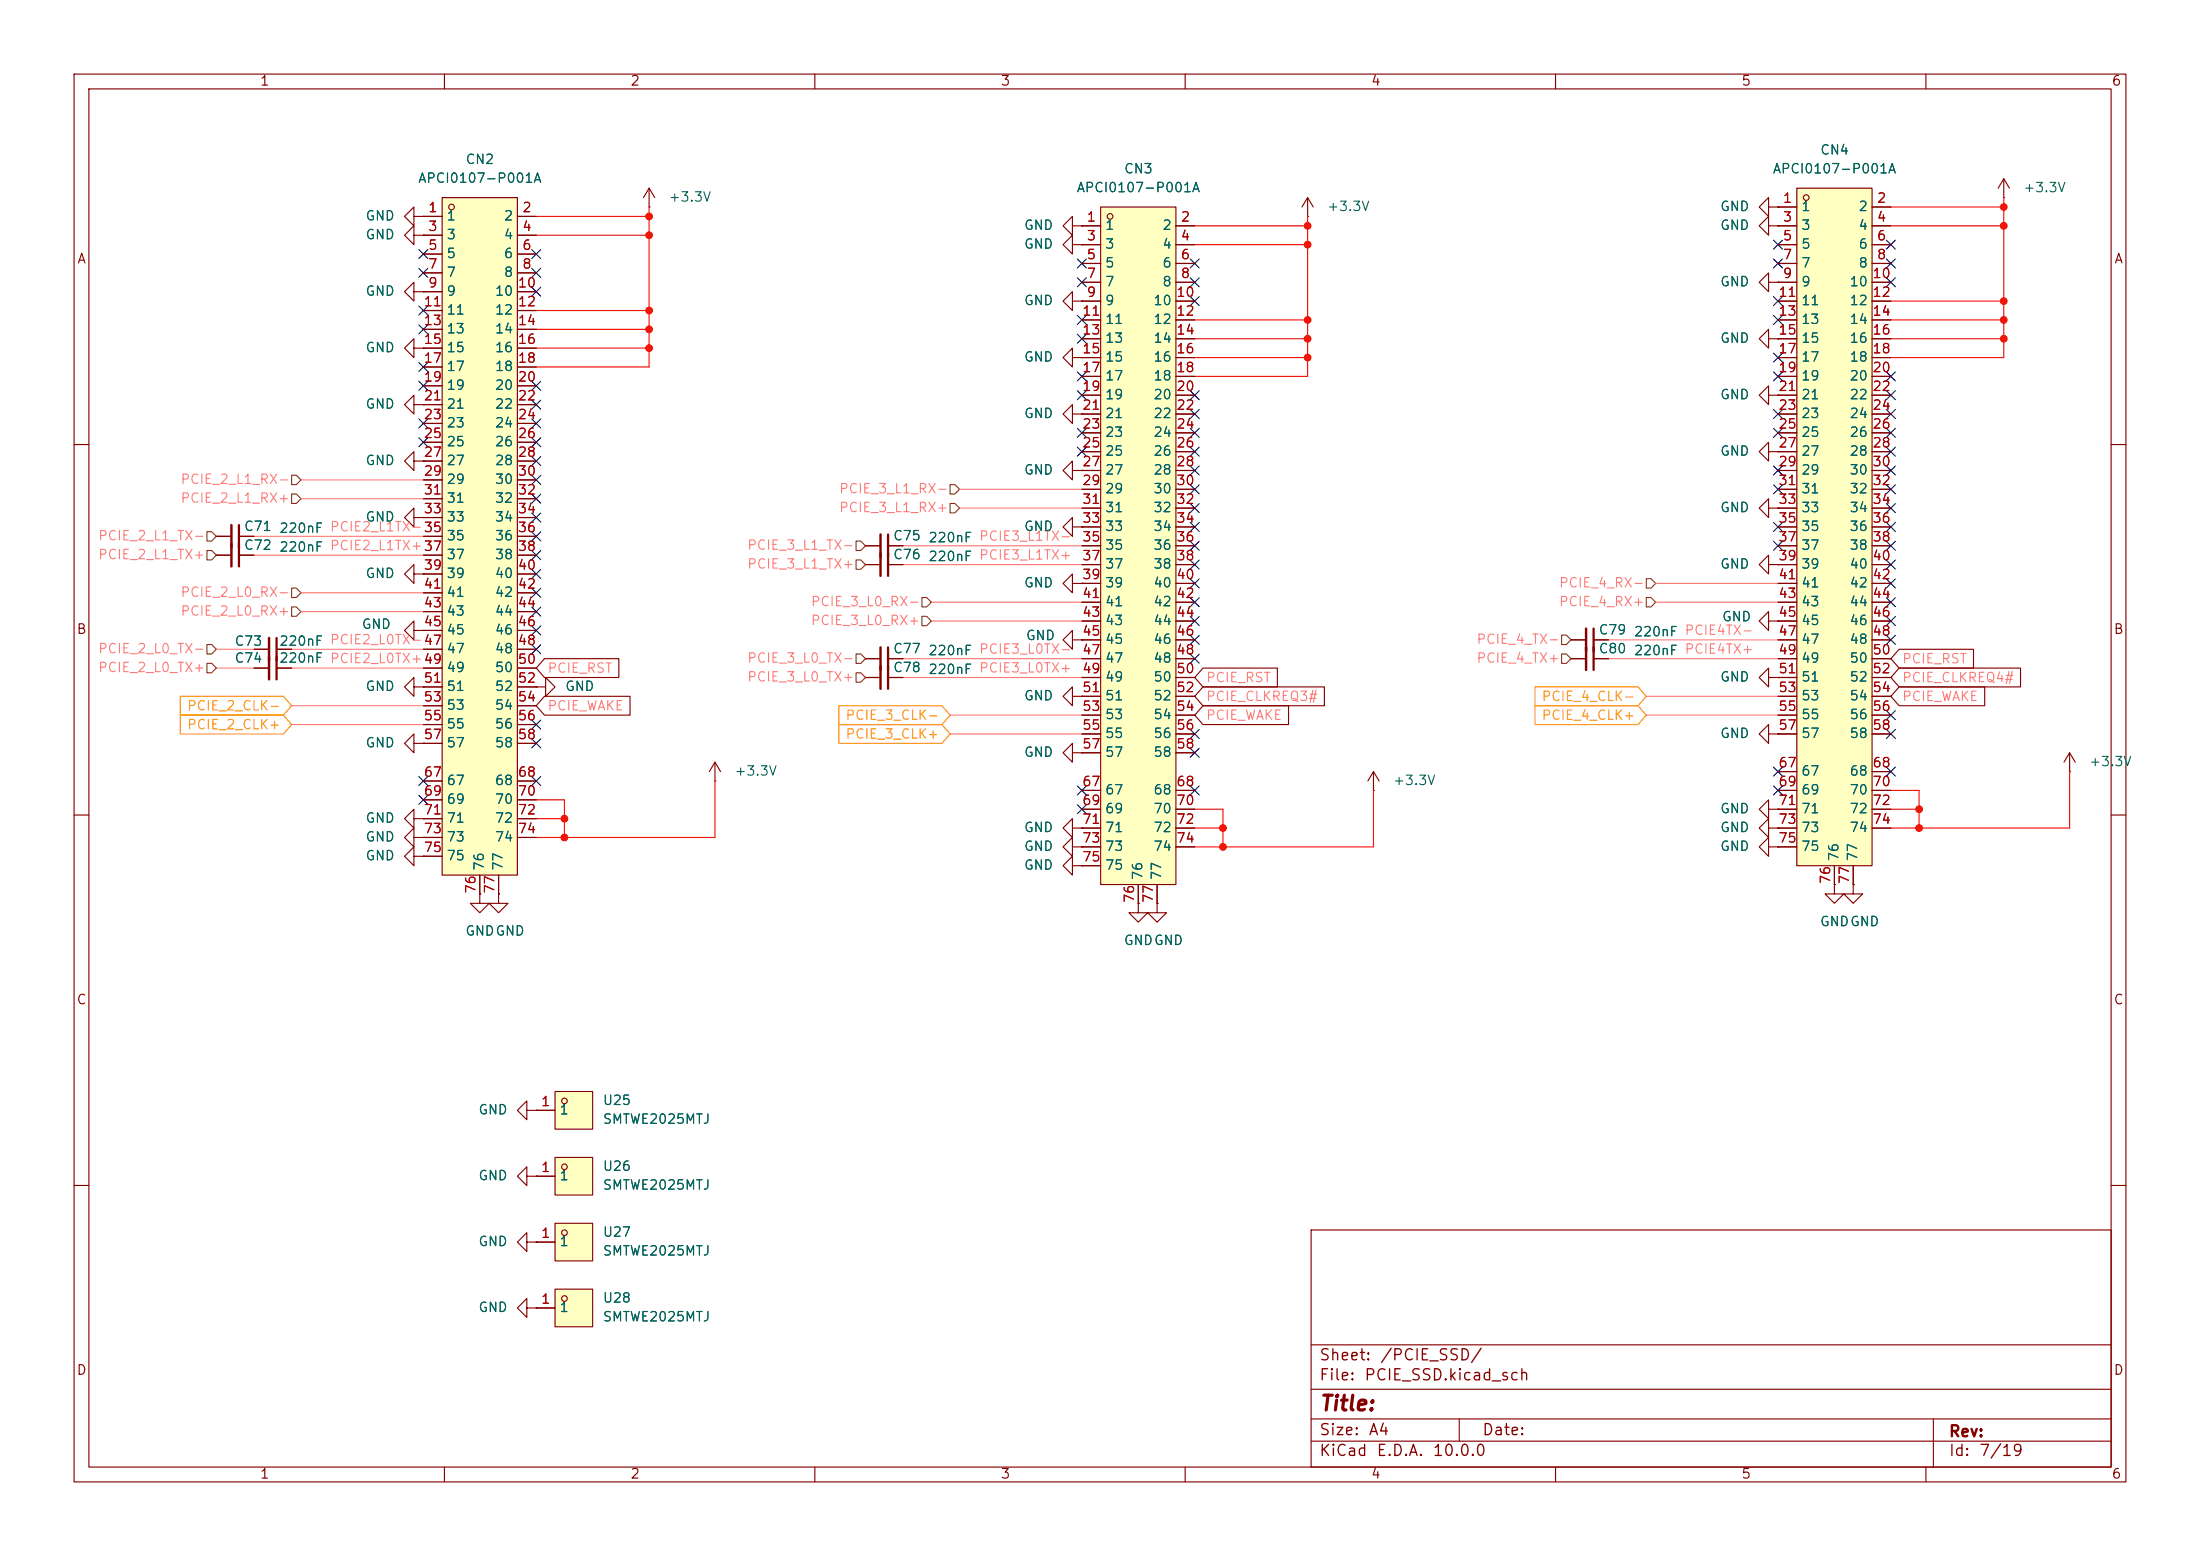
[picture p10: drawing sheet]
<svg xmlns="http://www.w3.org/2000/svg" width="297mm" height="210mm" viewBox="0 0 297 210" stroke-linecap="round" stroke-linejoin="round" font-family="sans-serif">
<g fill="none" stroke="#840000" stroke-width=".15">
<path d="M10 10h277v190h-277zM12 12h273v186h-273zM60 10v2M110 10v2M160 10v2M210 10v2M260 10v2M176.5 29.2h.1M176.5 26.7l-.7 1.2M176.5 26.7l.8 1.2M176.5 26.7v2.5M238.8 30.5v-1.3l-1.3 1.3 1.3 1.3v-1.3h1.2"/>
<path d="M240 30.5h.1M10 60h2M238.8 76.2v-1.3l-1.3 1.3 1.3 1.3v-1.3h1.2M238.8 61v-1.3l-1.3 1.3 1.3 1.2v-1.2h1.2M238.8 68.6v-1.3l-1.3 1.3 1.3 1.3v-1.3h1.2M240 76.2h.1M240 61h.1M240 68.6h.1M285 60h2M34.3 90.2h2M37.3 90.2h2.1M10 110h2"/>
<path d="M285 110h2M64.8 120.7v1.2h1.2l-1.2 1.3-1.3-1.3h1.3M64.8 120.7h.1M67.3 120.7v1.2h1.3l-1.3 1.3-1.3-1.3h1.3M67.3 120.7h.1M10 160h2M177 166h108v32h-108zM285 160h2M60 198v2M110 198v2M160 198v2M177 194.5h108"/>
<path d="M177 191.5h108M177 187.5h108M177 181.5h108M197 191.5v3M210 198v2M260 198v2M261 191.5v6.5"/>
</g>
<path d="M37.3 88.6v3.1" fill="none" stroke="#840000" stroke-width=".3"/>
<path d="M36.3 88.6v3.1" fill="none" stroke="#840000" stroke-width=".33"/>
<path d="M148.6 27.9h10.1v91.5h-10.1z" fill="#ffffc2"/>
<g fill="none" stroke="#840000" stroke-width=".15">
<path d="M146 30.5h2.6M146 33h2.6M146 35.6h2.6M146 38.1h2.6M148.6 27.9h10.1v91.5h-10.1zM158.7 30.5h2.6M158.7 33h2.6M158.7 35.6h2.6M158.7 38.1h2.6M146 40.6h2.6M146 43.2h2.6M146 45.7h2.6"/>
<path d="M146 48.3h2.6M146 50.8h2.6M146 53.3h2.6M146 55.9h2.6M146 58.4h2.6M158.7 40.6h2.6M158.7 43.2h2.6M158.7 45.7h2.6M158.7 48.3h2.6M158.7 50.8h2.6M158.7 53.3h2.6M158.7 55.9h2.6"/>
<path d="M158.7 58.4h2.6M146 61h2.6M146 63.5h2.6M146 66h2.6M146 68.6h2.6M146 71.1h2.6M146 73.7h2.6M146 76.2h2.6M146 78.7h2.6M158.7 61h2.6M158.7 63.5h2.6M158.7 66h2.6"/>
<path d="M158.7 68.6h2.6M158.7 71.1h2.6M158.7 73.7h2.6M158.7 76.2h2.6M158.7 78.7h2.6M146 81.3h2.6M146 83.8h2.6M146 86.4h2.6M146 88.9h2.6M146 91.4h2.6M146 94h2.6M146 96.5h2.6"/>
<path d="M146 99.1h2.6M158.7 81.3h2.6M158.7 83.8h2.6M158.7 86.4h2.6M158.7 88.9h2.6M158.7 91.4h2.6M158.7 94h2.6M158.7 96.5h2.6M158.7 99.1h2.6M146 101.6h2.6M146 106.7h2.6M146 109.2h2.6"/>
<path d="M146 111.8h2.6M146 114.3h2.6M146 116.8h2.6M153.7 119.4v2.5M156.2 119.4v2.5M158.7 101.6h2.6M158.7 106.7h2.6M158.7 109.2h2.6M158.7 111.8h2.6M158.7 114.3h2.6"/>
<circle cx="149.9" cy="29.2" r=".38"/>
</g>
<path d="M74.9 147.3h5.1v5.1h-5.1z" fill="#ffffc2"/>
<g fill="none" stroke="#840000" stroke-width=".15">
<path d="M87.6 27.9h.1M87.6 25.4l-.7 1.3M87.6 25.4l.8 1.3M87.6 25.4v2.5M72.4 149.9h2.5M74.9 147.3h5.1v5.1h-5.1zM71.1 176.5v-1.2l-1.3 1.2 1.3 1.3v-1.3h1.3M72.4 176.5h.1"/>
<circle cx="76.2" cy="148.6" r=".38"/>
</g>
<path d="M74.9 156.2h5.1v5.1h-5.1z" fill="#ffffc2"/>
<g fill="none" stroke="#840000" stroke-width=".15">
<path d="M72.4 158.8h2.5M74.9 156.2h5.1v5.1h-5.1z"/>
<circle cx="76.2" cy="157.5" r=".38"/>
</g>
<path d="M74.9 174h5.1v5.1h-5.1z" fill="#ffffc2"/>
<g fill="none" stroke="#840000" stroke-width=".15">
<path d="M71.1 149.9v-1.3l-1.3 1.3 1.3 1.2v-1.2h1.3M72.4 149.9h.1M72.4 176.5h2.5M74.9 174h5.1v5.1h-5.1z"/>
<circle cx="76.2" cy="175.3" r=".38"/>
</g>
<path d="M74.9 165.1h5.1v5.1h-5.1z" fill="#ffffc2"/>
<g fill="none" stroke="#840000" stroke-width=".15">
<path d="M55.9 39.4v-1.3l-1.3 1.3 1.3 1.2v-1.2h1.2M55.9 31.8v-1.3l-1.3 1.3 1.3 1.2v-1.2h1.2M55.9 29.2v-1.3l-1.3 1.3 1.3 1.3v-1.3h1.2M57.1 39.4h.1M57.1 31.8h.1M57.1 29.2h.1M144.8 30.5v-1.3l-1.3 1.3 1.3 1.3v-1.3h1.2M144.8 33v-1.2l-1.3 1.2 1.3 1.3v-1.3h1.2M146 30.5h.1M146 33h.1M238.8 38.1v-1.3l-1.3 1.3 1.3 1.3v-1.3h1.2M240 38.1h.1"/>
<path d="M270.5 26.7h.1M270.5 24.1l-.8 1.3M270.5 24.1l.8 1.3M270.5 24.1v2.6M55.9 47v-1.3l-1.3 1.3 1.3 1.3v-1.3h1.2M55.9 54.6v-1.3l-1.3 1.3 1.3 1.3v-1.3h1.2M57.1 47h.1M57.1 54.6h.1M144.8 48.3v-1.3l-1.3 1.3 1.3 1.2v-1.2h1.2M144.8 40.6v-1.2l-1.3 1.2 1.3 1.3v-1.3h1.2M144.8 55.9v-1.3l-1.3 1.3 1.3 1.3v-1.3h1.2M146 48.3h.1"/>
<path d="M146 40.6h.1M146 55.9h.1M29.2 74.9h2M29.2 72.4h2M32.3 74.9h2M32.3 72.4h2M55.9 62.2v-1.2l-1.3 1.2 1.3 1.3v-1.3h1.2M55.9 69.9v-1.3l-1.3 1.3 1.3 1.2v-1.2h1.2M55.9 77.5v-1.3l-1.3 1.3 1.3 1.2v-1.2h1.2M57.1 62.2h.1M57.1 69.9h.1M57.1 77.5h.1"/>
<path d="M116.8 73.7h2.1M116.8 76.2h2.1M119.9 73.7h2M119.9 76.2h2M144.8 78.7v-1.2l-1.3 1.2 1.3 1.3v-1.3h1.2M144.8 71.1v-1.2l-1.3 1.2 1.3 1.3v-1.3h1.2M144.8 63.5v-1.3l-1.3 1.3 1.3 1.3v-1.3h1.2M146 78.7h.1M146 71.1h.1M146 63.5h.1M55.9 85.1v-1.3l-1.3 1.3 1.3 1.3v-1.3h1.2M57.1 85.1h.1"/>
<path d="M72.4 92.7h1.3v-1.3l1.2 1.3-1.2 1.3v-1.3M72.4 92.7h.1M116.8 91.4h2.1M116.8 88.9h2.1M119.9 91.4h2M119.9 88.9h2M144.8 86.4v-1.3l-1.3 1.3 1.3 1.2v-1.2h1.2M144.8 94v-1.3l-1.3 1.3 1.3 1.3v-1.3h1.2M146 86.4h.1M146 94h.1M96.5 105.4h.1M96.5 102.9l-.7 1.2"/>
<path d="M96.5 102.9l.8 1.2M96.5 102.9v2.5M144.8 114.3v-1.3l-1.3 1.3 1.3 1.3v-1.3h1.2M144.8 111.8v-1.3l-1.3 1.3 1.3 1.2v-1.2h1.2M144.8 116.8v-1.2l-1.3 1.2 1.3 1.3v-1.3h1.2M144.8 101.6v-1.3l-1.3 1.3 1.3 1.3v-1.3h1.2M146 114.3h.1M146 111.8h.1M146 116.8h.1M146 101.6h.1M185.4 106.7h.1M185.4 104.1l-.7 1.3"/>
<path d="M185.4 104.1l.8 1.3M185.4 104.1v2.6M238.8 114.3v-1.3l-1.3 1.3 1.3 1.3v-1.3h1.2M238.8 111.8v-1.3l-1.3 1.3 1.3 1.2v-1.2h1.2M238.8 109.2v-1.2l-1.3 1.2 1.3 1.3v-1.3h1.2M240 114.3h.1M240 111.8h.1M240 109.2h.1M247.6 119.4v1.3h1.3l-1.3 1.2-1.2-1.2h1.2M247.6 119.4h.1M250.2 119.4v1.3h1.3l-1.3 1.2-1.3-1.2h1.3M250.2 119.4h.1"/>
<path d="M153.7 121.9v1.3h1.2l-1.2 1.3-1.3-1.3h1.3M153.7 121.9h.1M156.2 121.9v1.3h1.3l-1.3 1.3-1.3-1.3h1.3M156.2 121.9h.1M71.1 158.8v-1.3l-1.3 1.3 1.3 1.2v-1.2h1.3M72.4 158.8h.1M71.1 167.6v-1.2l-1.3 1.2 1.3 1.3v-1.3h1.3M72.4 167.6h.1M72.4 167.6h2.5M74.9 165.1h5.1v5.1h-5.1z"/>
<circle cx="76.2" cy="166.4" r=".38"/>
</g>
<path d="M32.3 70.9v5.6M119.9 72.1v5.6M119.9 87.4v5.6" fill="none" stroke="#840000" stroke-width=".3"/>
<path d="M31.2 70.9v5.6M118.9 72.1v5.6M118.9 87.4v5.6" fill="none" stroke="#840000" stroke-width=".33"/>
<path d="M59.7 26.7h10.1v91.4h-10.1z" fill="#ffffc2"/>
<g fill="none" stroke="#840000" stroke-width=".15">
<path d="M57.1 29.2h2.6M57.1 31.8h2.6M57.1 34.3h2.6M57.1 36.8h2.6M57.1 39.4h2.6M59.7 26.7h10.1v91.4h-10.1zM69.8 29.2h2.6M69.8 31.8h2.6M69.8 34.3h2.6M69.8 36.8h2.6M69.8 39.4h2.6M57.1 41.9h2.6"/>
<path d="M57.1 44.5h2.6M57.1 47h2.6M57.1 49.5h2.6M57.1 52.1h2.6M57.1 54.6h2.6M57.1 57.2h2.6M57.1 59.7h2.6M69.8 41.9h2.6M69.8 44.5h2.6M69.8 47h2.6M69.8 49.5h2.6M69.8 52.1h2.6"/>
<path d="M69.8 54.6h2.6M69.8 57.2h2.6M69.8 59.7h2.6M57.1 62.2h2.6M57.1 64.8h2.6M57.1 67.3h2.6M57.1 69.9h2.6M57.1 72.4h2.6M57.1 74.9h2.6M57.1 77.5h2.6M69.8 62.2h2.6M69.8 64.8h2.6"/>
<path d="M69.8 67.3h2.6M69.8 69.9h2.6M69.8 72.4h2.6M69.8 74.9h2.6M69.8 77.5h2.6M57.1 80h2.6M57.1 82.6h2.6M57.1 85.1h2.6M57.1 87.6h2.6M57.1 90.2h2.6M57.1 92.7h2.6M57.1 95.3h2.6"/>
<path d="M57.1 97.8h2.6M69.8 80h2.6M69.8 82.6h2.6M69.8 85.1h2.6M69.8 87.6h2.6M69.8 90.2h2.6M69.8 92.7h2.6M69.8 95.3h2.6M69.8 97.8h2.6M212.1 88.9h2M212.1 86.4h2M215.1 88.9h2.1"/>
<path d="M215.1 86.4h2.1M238.8 83.8v-1.2l-1.3 1.2 1.3 1.3v-1.3h1.2M238.8 99.1v-1.3l-1.3 1.3 1.3 1.2v-1.2h1.2M238.8 91.4v-1.2l-1.3 1.2 1.3 1.3v-1.3h1.2M240 83.8h.1M240 99.1h.1M240 91.4h.1M57.1 100.3h2.6M57.1 105.4h2.6M57.1 108h2.6M57.1 110.5h2.6M57.1 113h2.6"/>
<path d="M57.1 115.6h2.6M64.8 118.1v2.6M67.3 118.1v2.6M69.8 100.3h2.6M69.8 105.4h2.6M69.8 108h2.6M69.8 110.5h2.6M69.8 113h2.6M279.4 104.1h.1M279.4 101.6l-.8 1.3M279.4 101.6l.8 1.3M279.4 101.6v2.5"/>
<circle cx="61" cy="27.9" r=".38"/>
</g>
<path d="M215.1 84.8v5.6" fill="none" stroke="#840000" stroke-width=".3"/>
<path d="M214.1 84.8v5.6" fill="none" stroke="#840000" stroke-width=".33"/>
<path d="M242.6 25.4h10.1v91.4h-10.1z" fill="#ffffc2"/>
<g fill="none" stroke="#840000" stroke-width=".15">
<path d="M57.1 39.4h.1M57.1 31.8h.1M57.1 29.2h.1M57.1 29.2h2.6M57.1 31.8h2.6M57.1 34.3h2.6M57.1 36.8h2.6M57.1 39.4h2.6M69.8 29.2h2.6M69.8 31.8h2.6M69.8 34.3h2.6M69.8 36.8h2.6"/>
<path d="M69.8 39.4h2.6M146 33h.1M146 30.5h.1M146 30.5h2.6M146 33h2.6M146 35.6h2.6M146 38.1h2.6M158.7 30.5h2.6M158.7 33h2.6M158.7 35.6h2.6M158.7 38.1h2.6M238.8 27.9v-1.2l-1.3 1.2 1.3 1.3v-1.3h1.2"/>
<path d="M240 27.9h.1M240 30.5h.1M240 38.1h.1M240 27.9h2.6M240 30.5h2.6M240 33h2.6M240 35.6h2.6M240 38.1h2.6M242.6 25.4h10.1v91.4h-10.1zM252.7 27.9h2.6M252.7 30.5h2.6M252.7 33h2.6"/>
<path d="M252.7 35.6h2.6M252.7 38.1h2.6M57.1 47h.1M57.1 54.6h.1M57.1 41.9h2.6M57.1 44.5h2.6M57.1 47h2.6M57.1 49.5h2.6M57.1 52.1h2.6M57.1 54.6h2.6M57.1 57.2h2.6M57.1 59.7h2.6"/>
<path d="M69.8 41.9h2.6M69.8 44.5h2.6M69.8 47h2.6M69.8 49.5h2.6M69.8 52.1h2.6M69.8 54.6h2.6M69.8 57.2h2.6M69.8 59.7h2.6M146 55.9h.1M146 40.6h.1M146 48.3h.1M146 40.6h2.6"/>
<path d="M146 43.2h2.6M146 45.7h2.6M146 48.3h2.6M146 50.8h2.6M146 53.3h2.6M146 55.9h2.6M146 58.4h2.6M158.7 40.6h2.6M158.7 43.2h2.6M158.7 45.7h2.6M158.7 48.3h2.6M158.7 50.8h2.6"/>
<path d="M158.7 53.3h2.6M158.7 55.9h2.6M158.7 58.4h2.6M238.8 45.7v-1.2l-1.3 1.2 1.3 1.3v-1.3h1.2M238.8 53.3v-1.2l-1.3 1.2 1.3 1.3v-1.3h1.2M240 45.7h.1M240 53.3h.1M240 40.6h2.6M240 43.2h2.6M240 45.7h2.6M240 48.3h2.6M240 50.8h2.6"/>
<path d="M240 53.3h2.6M240 55.9h2.6M240 58.4h2.6M252.7 40.6h2.6M252.7 43.2h2.6M252.7 45.7h2.6M252.7 48.3h2.6M252.7 50.8h2.6M252.7 53.3h2.6M252.7 55.9h2.6M252.7 58.4h2.6M29.2 74.9h2"/>
<path d="M29.2 72.4h2M32.3 74.9h2M32.3 72.4h2M57.1 69.9h.1M57.1 77.5h.1M57.1 62.2h.1M57.1 74.9h2.6M57.1 72.4h2.6M57.1 62.2h2.6M57.1 64.8h2.6M57.1 67.3h2.6M57.1 69.9h2.6"/>
<path d="M57.1 77.5h2.6M69.8 74.9h2.6M69.8 72.4h2.6M69.8 62.2h2.6M69.8 64.8h2.6M69.8 67.3h2.6M69.8 69.9h2.6M69.8 77.5h2.6M116.8 73.7h2.1M116.8 76.2h2.1M119.9 73.7h2M119.9 76.2h2"/>
<path d="M146 63.5h.1M146 71.1h.1M146 78.7h.1M146 61h2.6M146 63.5h2.6M146 66h2.6M146 68.6h2.6M146 71.1h2.6M146 73.7h2.6M146 76.2h2.6M146 78.7h2.6M158.7 61h2.6"/>
<path d="M158.7 63.5h2.6M158.7 66h2.6M158.7 68.6h2.6M158.7 71.1h2.6M158.7 73.7h2.6M158.7 76.2h2.6M158.7 78.7h2.6M240 68.6h.1M240 61h.1M240 76.2h.1M240 61h2.6M240 63.5h2.6"/>
<path d="M240 66h2.6M240 68.6h2.6M240 71.1h2.6M240 73.7h2.6M240 76.2h2.6M240 78.7h2.6M252.7 61h2.6M252.7 63.5h2.6M252.7 66h2.6M252.7 68.6h2.6M252.7 71.1h2.6M252.7 73.7h2.6"/>
<path d="M252.7 76.2h2.6M252.7 78.7h2.6M34.3 87.6h2M34.3 90.2h2M37.3 87.6h2.1M37.3 90.2h2.1M55.9 92.7v-1.3l-1.3 1.3 1.3 1.3v-1.3h1.2M57.1 92.7h.1M57.1 85.1h.1M57.1 87.6h2.6M57.1 90.2h2.6M57.1 80h2.6"/>
<path d="M57.1 82.6h2.6M57.1 85.1h2.6M57.1 92.7h2.6M57.1 95.3h2.6M57.1 97.8h2.6M69.8 87.6h2.6M69.8 90.2h2.6M69.8 80h2.6M69.8 82.6h2.6M69.8 85.1h2.6M69.8 92.7h2.6M69.8 95.3h2.6"/>
<path d="M69.8 97.8h2.6M72.4 92.7h.1M73.5 88.9h10v2.5h-10l-1.1-1.2zM73.5 94h11.6v2.5h-11.6l-1.1-1.2zM116.8 88.9h2.1M116.8 91.4h2.1M119.9 88.9h2M119.9 91.4h2M146 94h.1M146 86.4h.1M146 81.3h2.6M146 83.8h2.6"/>
<path d="M146 86.4h2.6M146 88.9h2.6M146 91.4h2.6M146 94h2.6M146 96.5h2.6M146 99.1h2.6M158.7 81.3h2.6M158.7 83.8h2.6M158.7 86.4h2.6M158.7 88.9h2.6M158.7 91.4h2.6M158.7 94h2.6"/>
<path d="M158.7 96.5h2.6M158.7 99.1h2.6M162.4 95.2h11.6v2.6h-11.6l-1.1-1.3zM162.4 90.2h10v2.5h-10l-1.1-1.3zM162.4 92.7h16.4v2.6h-16.4l-1.1-1.3zM212.1 86.4h2M212.1 88.9h2M215.1 86.4h2.1M215.1 88.9h2.1M240 91.4h.1M240 99.1h.1M240 83.8h.1"/>
<path d="M240 81.3h2.6M240 83.8h2.6M240 86.4h2.6M240 88.9h2.6M240 91.4h2.6M240 94h2.6M240 96.5h2.6M240 99.1h2.6M252.7 81.3h2.6M252.7 83.8h2.6M252.7 86.4h2.6M252.7 88.9h2.6"/>
<path d="M252.7 91.4h2.6M252.7 94h2.6M252.7 96.5h2.6M252.7 99.1h2.6M256.4 87.6h10v2.6h-10l-1.1-1.3zM256.4 92.7h11.5v2.6h-11.5l-1.1-1.3zM256.4 90.2h16.4v2.5h-16.4l-1.1-1.3zM55.9 110.5v-1.3l-1.3 1.3 1.3 1.3v-1.3h1.2M55.9 115.6v-1.3l-1.3 1.3 1.3 1.2v-1.2h1.2M55.9 100.3v-1.2l-1.3 1.2 1.3 1.3v-1.3h1.2M55.9 113v-1.2l-1.3 1.2 1.3 1.3v-1.3h1.2M57.1 110.5h.1"/>
<path d="M57.1 115.6h.1M57.1 100.3h.1M57.1 113h.1M57.1 100.3h2.6M57.1 105.4h2.6M57.1 108h2.6M57.1 110.5h2.6M57.1 113h2.6M57.1 115.6h2.6M64.8 118.1v2.6M67.3 118.1v2.6M69.8 100.3h2.6"/>
<path d="M69.8 105.4h2.6M69.8 108h2.6M69.8 110.5h2.6M69.8 113h2.6M146 116.8h.1M146 111.8h.1M146 114.3h.1M146 101.6h.1M146 106.7h2.6M146 109.2h2.6M146 111.8h2.6M146 114.3h2.6"/>
<path d="M146 101.6h2.6M146 116.8h2.6M153.7 119.4v2.5M156.2 119.4v2.5M158.7 106.7h2.6M158.7 109.2h2.6M158.7 111.8h2.6M158.7 114.3h2.6M158.7 101.6h2.6M240 109.2h.1M240 111.8h.1M240 114.3h.1"/>
<path d="M240 104.1h2.6M240 106.7h2.6M240 109.2h2.6M240 111.8h2.6M240 114.3h2.6M247.6 119.4h.1M247.6 116.8v2.6M250.2 119.4h.1M250.2 116.8v2.6M252.7 104.1h2.6M252.7 106.7h2.6M252.7 109.2h2.6"/>
<path d="M252.7 111.8h2.6M64.8 120.7h.1M67.3 120.7h.1M153.7 121.9h.1M156.2 121.9h.1M72.4 149.9h.1M72.4 158.8h.1M72.4 149.9h2.5M72.4 158.8h2.5M72.4 176.5h.1M72.4 167.6h.1M72.4 176.5h2.5"/>
<path d="M72.4 167.6h2.5"/>
<circle cx="243.8" cy="26.7" r=".38"/>
</g>
<path d="M37.3 86.1v3.1" fill="none" stroke="#840000" stroke-width=".3"/>
<path d="M36.3 86.1v3.1" fill="none" stroke="#840000" stroke-width=".33"/>
<g fill="none" stroke="#725600" stroke-width=".15">
<path d="M27.9 74.3h.7l.6 .6-.6 .7h-.7zM27.9 71.8h.7l.6 .6-.6 .6h-.7zM39.4 64.1h.6l.6 .7-.6 .6h-.6zM39.4 66.7h.6l.6 .6-.6 .6h-.6zM39.4 79.4h.6l.6 .6-.6 .6h-.6zM115.6 75.6h.6l.6 .6-.6 .6h-.6zM115.6 73h.6l.6 .7-.6 .6h-.6zM128.3 67.9h.6l.6 .7-.6 .6h-.6zM128.3 65.4h.6l.6 .6-.6 .7h-.6zM222.2 78.1h.7l.6 .6-.6 .7h-.7zM27.9 87h.7l.6 .6-.6 .7h-.7zM27.9 89.5h.7l.6 .7-.6 .6h-.7z"/>
<path d="M39.4 81.9h.6l.6 .7-.6 .6h-.6zM115.6 90.8h.6l.6 .6-.6 .7h-.6zM115.6 88.3h.6l.6 .6-.6 .6h-.6zM124.5 83.2h.6l.6 .6-.6 .7h-.6zM124.5 80.6h.6l.6 .7-.6 .6h-.6zM210.8 88.3h.7l.6 .6-.6 .6h-.7zM210.8 85.7h.7l.6 .7-.6 .6h-.7zM222.2 80.6h.7l.6 .7-.6 .6h-.7z"/>
</g>
<path d="M24.3 94h14l1.1 1.3-1.1 1.2h-14zM24.3 96.5h14l1.1 1.3-1.1 1.3h-14zM113.2 95.2h14l1.1 1.3-1.1 1.3h-14zM113.2 97.8h14l1.1 1.3-1.1 1.2h-14zM207.2 92.7h13.9l1.1 1.3-1.1 1.3h-13.9zM207.2 95.2h13.9l1.1 1.3-1.1 1.3h-13.9z" fill="none" stroke="#f90" stroke-width=".15"/>
<g fill="none" stroke="#ff0f00" stroke-width=".15">
<path d="M72.4 29.2h15.2M72.4 31.8h15.2M87.6 27.9v21.6h-15.2M161.3 30.5h15.2M161.3 33h15.2M176.5 29.2v21.6h-15.2M255.3 27.9h15.2M255.3 30.5h15.2M270.5 26.7v21.6h-15.2M72.4 47h15.2M72.4 44.5h15.2M72.4 41.9h15.2"/>
<path d="M161.3 48.3h15.2M161.3 45.7h15.2M161.3 43.2h15.2M255.3 45.7h15.2M255.3 43.2h15.2M255.3 40.6h15.2M72.4 108h3.8v5M72.4 110.5h3.8M96.5 105.4v7.6h-24.1M161.3 109.2h3.8v5.1M161.3 111.8h3.8M185.4 106.7v7.6h-24.1"/>
<path d="M255.3 109.2h3.8M255.3 106.7h3.8v5.1M279.4 104.1v7.7h-24.1"/>
</g>
<g fill="none" stroke="#ff7879" stroke-width=".15">
<path d="M34.3 74.9h22.8M34.3 72.4h22.8M40.6 67.3h16.5M40.6 64.8h16.5M121.9 76.2h24.1M121.9 73.7h24.1M129.5 68.6h16.5M129.5 66h16.5M223.5 78.7h16.5M29.2 87.6h5.1M29.2 90.2h5.1M39.4 87.6h17.7"/>
<path d="M39.4 90.2h17.7M39.4 95.3h17.7M39.4 97.8h17.7M40.6 80h16.5M40.6 82.6h16.5M121.9 91.4h24.1M121.9 88.9h24.1M125.7 81.3h20.3M125.7 83.8h20.3M128.3 96.5h17.7M128.3 99.1h17.7M217.2 88.9h22.8"/>
<path d="M217.2 86.4h22.8M222.2 96.5h17.8M222.2 94h17.8M223.5 81.3h16.5"/>
</g>
<g fill="none" stroke="#000084" stroke-width=".15">
<path d="M56.5 33.7l1.3 1.2M56.5 36.2l1.3 1.2M57.8 33.7l-1.3 1.2M57.8 36.2l-1.3 1.2M71.8 33.7l1.2 1.2M71.8 38.8l1.2 1.2M71.8 36.2l1.2 1.2M73 33.7l-1.2 1.2M73 38.8l-1.2 1.2M73 36.2l-1.2 1.2M145.4 37.5l1.3 1.2M145.4 35l1.3 1.2"/>
<path d="M146.7 37.5l-1.3 1.2M146.7 35l-1.3 1.2M160.7 37.5l1.2 1.2M160.7 35l1.2 1.2M161.9 35l-1.2 1.2M161.9 37.5l-1.2 1.2M239.4 35l1.2 1.2M239.4 32.4l1.2 1.2M240.6 35l-1.2 1.2M240.6 32.4l-1.2 1.2M254.7 37.5l1.2 1.2M254.7 35l1.2 1.2"/>
<path d="M254.7 32.4l1.2 1.2M255.9 37.5l-1.2 1.2M255.9 35l-1.2 1.2M255.9 32.4l-1.2 1.2M56.5 43.8l1.3 1.3M56.5 41.3l1.3 1.2M56.5 59.1l1.3 1.2M56.5 56.5l1.3 1.3M56.5 51.5l1.3 1.2M56.5 48.9l1.3 1.2M57.8 48.9l-1.3 1.2M57.8 51.5l-1.3 1.2"/>
<path d="M57.8 43.8l-1.3 1.3M57.8 41.3l-1.3 1.2M57.8 59.1l-1.3 1.2M57.8 56.5l-1.3 1.3M71.8 56.5l1.2 1.3M71.8 51.5l1.2 1.2M71.8 54l1.2 1.2M71.8 59.1l1.2 1.2M73 51.5l-1.2 1.2M73 54l-1.2 1.2M73 59.1l-1.2 1.2M73 56.5l-1.2 1.3"/>
<path d="M145.4 45.1l1.3 1.2M145.4 50.2l1.3 1.2M145.4 52.7l1.3 1.2M145.4 57.8l1.3 1.2M145.4 42.6l1.3 1.2M146.7 50.2l-1.3 1.2M146.7 52.7l-1.3 1.2M146.7 57.8l-1.3 1.2M146.7 42.6l-1.3 1.2M146.7 45.1l-1.3 1.2M160.7 55.3l1.2 1.2M160.7 57.8l1.2 1.2"/>
<path d="M160.7 52.7l1.2 1.2M160.7 40l1.2 1.2M161.9 55.3l-1.2 1.2M161.9 57.8l-1.2 1.2M161.9 52.7l-1.2 1.2M161.9 40l-1.2 1.2M239.4 55.3l1.2 1.2M239.4 42.6l1.2 1.2M239.4 57.8l1.2 1.2M239.4 40l1.2 1.2M239.4 50.2l1.2 1.2M239.4 47.7l1.2 1.2"/>
<path d="M240.6 42.6l-1.2 1.2M240.6 57.8l-1.2 1.2M240.6 55.3l-1.2 1.2M240.6 40l-1.2 1.2M240.6 50.2l-1.2 1.2M240.6 47.7l-1.2 1.2M254.7 55.3l1.2 1.2M254.7 52.7l1.2 1.2M254.7 50.2l1.2 1.2M254.7 57.8l1.2 1.2M255.9 57.8l-1.2 1.2M255.9 50.2l-1.2 1.2"/>
<path d="M255.9 55.3l-1.2 1.2M255.9 52.7l-1.2 1.2M71.8 74.3l1.2 1.2M71.8 71.8l1.2 1.2M71.8 79.4l1.2 1.2M71.8 76.9l1.2 1.2M71.8 66.7l1.2 1.2M71.8 61.6l1.2 1.2M71.8 64.2l1.2 1.2M71.8 69.2l1.2 1.3M73 74.3l-1.2 1.2M73 71.8l-1.2 1.2"/>
<path d="M73 79.4l-1.2 1.2M73 76.9l-1.2 1.2M73 66.7l-1.2 1.2M73 61.6l-1.2 1.2M73 64.2l-1.2 1.2M73 69.2l-1.2 1.3M145.4 60.4l1.3 1.2M146.7 60.4l-1.3 1.2M160.7 78.1l1.2 1.2M160.7 68l1.2 1.2M160.7 65.4l1.2 1.2M160.7 70.5l1.2 1.2"/>
<path d="M160.7 60.4l1.2 1.2M160.7 62.9l1.2 1.2M160.7 73.1l1.2 1.2M160.7 75.6l1.2 1.2M161.9 78.1l-1.2 1.2M161.9 68l-1.2 1.2M161.9 65.4l-1.2 1.2M161.9 70.5l-1.2 1.2M161.9 60.4l-1.2 1.2M161.9 62.9l-1.2 1.2M161.9 73.1l-1.2 1.2M161.9 75.6l-1.2 1.2"/>
<path d="M239.4 73.1l1.2 1.2M239.4 62.9l1.2 1.2M239.4 65.4l1.2 1.2M239.4 70.5l1.2 1.2M240.6 73.1l-1.2 1.2M240.6 62.9l-1.2 1.2M240.6 65.4l-1.2 1.2M240.6 70.5l-1.2 1.2M254.7 65.4l1.2 1.2M254.7 70.5l1.2 1.2M254.7 62.9l1.2 1.2M254.7 68l1.2 1.2"/>
<path d="M254.7 73.1l1.2 1.2M254.7 60.4l1.2 1.2M254.7 75.6l1.2 1.2M254.7 78.1l1.2 1.2M255.9 65.4l-1.2 1.2M255.9 70.5l-1.2 1.2M255.9 62.9l-1.2 1.2M255.9 68l-1.2 1.2M255.9 73.1l-1.2 1.2M255.9 60.4l-1.2 1.2M255.9 75.6l-1.2 1.2M255.9 78.1l-1.2 1.2"/>
<path d="M71.8 97.2l1.2 1.2M71.8 99.7l1.2 1.2M71.8 81.9l1.2 1.3M71.8 87l1.2 1.2M71.8 84.5l1.2 1.2M73 97.2l-1.2 1.2M73 99.7l-1.2 1.2M73 81.9l-1.2 1.3M73 87l-1.2 1.2M73 84.5l-1.2 1.2M160.7 98.5l1.2 1.2M160.7 85.8l1.2 1.2"/>
<path d="M160.7 80.7l1.2 1.2M160.7 83.2l1.2 1.2M160.7 88.3l1.2 1.2M161.9 98.5l-1.2 1.2M161.9 85.8l-1.2 1.2M161.9 80.7l-1.2 1.2M161.9 83.2l-1.2 1.2M161.9 88.3l-1.2 1.2M254.7 98.5l1.2 1.2M254.7 95.9l1.2 1.2M254.7 83.2l1.2 1.2M254.7 85.8l1.2 1.2"/>
<path d="M254.7 80.7l1.2 1.2M255.9 98.5l-1.2 1.2M255.9 95.9l-1.2 1.2M255.9 83.2l-1.2 1.2M255.9 85.8l-1.2 1.2M255.9 80.7l-1.2 1.2M56.5 107.3l1.3 1.3M56.5 104.8l1.3 1.2M57.8 107.3l-1.3 1.3M57.8 104.8l-1.3 1.2M71.8 104.8l1.2 1.2M73 104.8l-1.2 1.2"/>
<path d="M145.4 108.6l1.3 1.2M145.4 106.1l1.3 1.2M146.7 108.6l-1.3 1.2M146.7 106.1l-1.3 1.2M160.7 101l1.2 1.2M160.7 106.1l1.2 1.2M161.9 101l-1.2 1.2M161.9 106.1l-1.2 1.2M239.4 106.1l1.2 1.2M239.4 103.5l1.2 1.2M240.6 106.1l-1.2 1.2M240.6 103.5l-1.2 1.2"/>
<path d="M254.7 103.5l1.2 1.2M255.9 103.5l-1.2 1.2"/>
</g>
<g fill="#ff0f00" stroke="#ff0f00" stroke-width=".14">
<circle cx="87.6" cy="44.5" r=".46"/>
<circle cx="87.6" cy="41.9" r=".46"/>
<circle cx="87.6" cy="47" r=".46"/>
<circle cx="87.6" cy="31.8" r=".46"/>
<circle cx="87.6" cy="29.2" r=".46"/>
<circle cx="76.2" cy="113" r=".46"/>
<circle cx="76.2" cy="110.5" r=".46"/>
<circle cx="176.5" cy="33" r=".46"/>
<circle cx="165.1" cy="114.3" r=".46"/>
<circle cx="165.1" cy="111.8" r=".46"/>
<circle cx="176.5" cy="48.3" r=".46"/>
<circle cx="176.5" cy="45.7" r=".46"/>
<circle cx="176.5" cy="30.5" r=".46"/>
<circle cx="176.5" cy="43.2" r=".46"/>
<circle cx="259.1" cy="111.8" r=".46"/>
<circle cx="259.1" cy="109.2" r=".46"/>
<circle cx="270.5" cy="40.6" r=".46"/>
<circle cx="270.5" cy="43.2" r=".46"/>
<circle cx="270.5" cy="45.7" r=".46"/>
<circle cx="270.5" cy="30.5" r=".46"/>
<circle cx="270.5" cy="27.9" r=".46"/>
</g>
<text font-size="2" fill="#840000" x="178" y="190.9">Title:</text>
<g font-size="1.5" fill="#840000">
<text x="178" y="184">Sheet:</text>
<text x="186.2" y="184">/PCIE_SSD/</text>
<text x="178" y="186.7">File:</text>
<text x="184.1" y="186.7">PCIE_SSD.kicad_sch</text>
<text x="178" y="196.9">KiCad</text>
<text x="178" y="194.1">Size:</text>
<text x="184.7" y="194.1">A4</text>
<text x="185.7" y="196.9">E.D.A.</text>
<text x="193.3" y="196.9">10.0.0</text>
<text x="200" y="194.1">Date:</text>
<text x="263" y="194.3">Rev:</text>
<text x="263" y="196.9">Id:</text>
<text x="267.1" y="196.9">7/19</text>
</g>
<g font-size="1.3" fill="#840000">
<text x="35" y="11.9">1</text>
<text x="85" y="11.9">2</text>
<text x="135" y="11.9">3</text>
<text x="185" y="11.9">4</text>
<text x="235" y="11.9">5</text>
<text x="285" y="11.9">6</text>
<text x="10.3" y="35.9">A</text>
<text x="285.3" y="35.9">A</text>
<text x="10.3" y="85.9">B</text>
<text x="285.3" y="85.9">B</text>
<text x="10.3" y="135.9">C</text>
<text x="285.3" y="135.9">C</text>
<text x="10.3" y="185.9">D</text>
<text x="285.3" y="185.9">D</text>
<text x="35" y="199.9">1</text>
<text x="85" y="199.9">2</text>
<text x="135" y="199.9">3</text>
<text x="185" y="199.9">4</text>
<text x="235" y="199.9">5</text>
<text x="285" y="199.9">6</text>
</g>
<g font-size="1.3" fill="#006464">
<text x="62.8" y="22.5">CN2</text>
<text x="151.7" y="23.7">CN3</text>
<text x="239.2" y="23.7">APCI0107-P001A</text>
<text x="245.6" y="21.2">CN4</text>
<text x="56.4" y="25">APCI0107-P001A</text>
<text x="90.2" y="27.5">+3.3V</text>
<text x="145.3" y="26.3">APCI0107-P001A</text>
<text x="179.1" y="28.8">+3.3V</text>
<text x="232.1" y="28.8">GND</text>
<text x="243.1" y="28.8">1</text>
<text x="250.8" y="28.8">2</text>
<text x="273.1" y="26.3">+3.3V</text>
<text x="49.3" y="32.6">GND</text>
<text x="49.3" y="30.1">GND</text>
<text x="60.2" y="30.1">1</text>
<text x="60.2" y="32.6">3</text>
<text x="60.2" y="35.2">5</text>
<text x="67.9" y="30.1">2</text>
<text x="67.9" y="32.6">4</text>
<text x="67.9" y="35.2">6</text>
<text x="138.2" y="31.3">GND</text>
<text x="138.2" y="33.9">GND</text>
<text x="149.1" y="31.3">1</text>
<text x="149.1" y="33.9">3</text>
<text x="156.8" y="31.3">2</text>
<text x="156.8" y="33.9">4</text>
<text x="232.1" y="31.3">GND</text>
<text x="243.1" y="31.3">3</text>
<text x="243.1" y="33.9">5</text>
<text x="250.8" y="31.3">4</text>
<text x="250.8" y="33.9">6</text>
<text x="49.3" y="40.2">GND</text>
<text x="60.2" y="37.7">7</text>
<text x="60.2" y="40.2">9</text>
<text x="66.7" y="40.2">10</text>
<text x="67.9" y="37.7">8</text>
<text x="138.2" y="41.5">GND</text>
<text x="149.1" y="36.4">5</text>
<text x="149.1" y="39">7</text>
<text x="149.1" y="41.5">9</text>
<text x="155.6" y="41.5">10</text>
<text x="156.8" y="36.4">6</text>
<text x="156.8" y="39">8</text>
<text x="232.1" y="39">GND</text>
<text x="243.1" y="36.4">7</text>
<text x="243.1" y="39">9</text>
<text x="243.1" y="41.5">11</text>
<text x="249.6" y="39">10</text>
<text x="249.6" y="41.5">12</text>
<text x="250.8" y="36.4">8</text>
<text x="49.3" y="47.9">GND</text>
<text x="60.2" y="42.8">11</text>
<text x="60.2" y="45.3">13</text>
<text x="60.2" y="47.9">15</text>
<text x="66.7" y="42.8">12</text>
<text x="66.7" y="45.3">14</text>
<text x="66.7" y="47.9">16</text>
<text x="149.1" y="44">11</text>
<text x="149.1" y="46.6">13</text>
<text x="155.6" y="44">12</text>
<text x="155.6" y="46.6">14</text>
<text x="232.1" y="46.6">GND</text>
<text x="243.1" y="44">13</text>
<text x="243.1" y="46.6">15</text>
<text x="249.6" y="44">14</text>
<text x="249.6" y="46.6">16</text>
<text x="60.2" y="50.4">17</text>
<text x="60.2" y="52.9">19</text>
<text x="66.7" y="50.4">18</text>
<text x="66.7" y="52.9">20</text>
<text x="138.2" y="49.1">GND</text>
<text x="149.1" y="49.1">15</text>
<text x="149.1" y="51.7">17</text>
<text x="155.6" y="49.1">16</text>
<text x="155.6" y="51.7">18</text>
<text x="243.1" y="49.1">17</text>
<text x="243.1" y="51.7">19</text>
<text x="249.6" y="49.1">18</text>
<text x="249.6" y="51.7">20</text>
<text x="49.3" y="55.5">GND</text>
<text x="60.2" y="55.5">21</text>
<text x="60.2" y="58">23</text>
<text x="66.7" y="55.5">22</text>
<text x="66.7" y="58">24</text>
<text x="138.2" y="56.7">GND</text>
<text x="149.1" y="54.2">19</text>
<text x="149.1" y="56.7">21</text>
<text x="149.1" y="59.3">23</text>
<text x="155.6" y="54.2">20</text>
<text x="155.6" y="56.7">22</text>
<text x="155.6" y="59.3">24</text>
<text x="232.1" y="54.2">GND</text>
<text x="243.1" y="54.2">21</text>
<text x="243.1" y="56.7">23</text>
<text x="243.1" y="59.3">25</text>
<text x="249.6" y="54.2">22</text>
<text x="249.6" y="56.7">24</text>
<text x="249.6" y="59.3">26</text>
<text x="49.3" y="63.1">GND</text>
<text x="60.2" y="60.6">25</text>
<text x="60.2" y="63.1">27</text>
<text x="60.2" y="65.6">29</text>
<text x="66.7" y="60.6">26</text>
<text x="66.7" y="63.1">28</text>
<text x="66.7" y="65.6">30</text>
<text x="138.2" y="64.4">GND</text>
<text x="149.1" y="61.8">25</text>
<text x="149.1" y="64.4">27</text>
<text x="155.6" y="61.8">26</text>
<text x="155.6" y="64.4">28</text>
<text x="232.1" y="61.8">GND</text>
<text x="243.1" y="61.8">27</text>
<text x="243.1" y="64.4">29</text>
<text x="249.6" y="61.8">28</text>
<text x="249.6" y="64.4">30</text>
<text x="32.9" y="72">C71</text>
<text x="49.3" y="70.7">GND</text>
<text x="60.2" y="68.2">31</text>
<text x="60.2" y="70.7">33</text>
<text x="66.7" y="68.2">32</text>
<text x="66.7" y="70.7">34</text>
<text x="138.2" y="72">GND</text>
<text x="149.1" y="66.9">29</text>
<text x="149.1" y="69.4">31</text>
<text x="149.1" y="72">33</text>
<text x="155.6" y="66.9">30</text>
<text x="155.6" y="69.4">32</text>
<text x="155.6" y="72">34</text>
<text x="232.1" y="69.4">GND</text>
<text x="243.1" y="66.9">31</text>
<text x="243.1" y="69.4">33</text>
<text x="243.1" y="72">35</text>
<text x="249.6" y="66.9">32</text>
<text x="249.6" y="69.4">34</text>
<text x="249.6" y="72">36</text>
<text x="32.9" y="74.5">C72</text>
<text x="37.6" y="74.8">220nF</text>
<text x="37.6" y="72.2">220nF</text>
<text x="60.2" y="73.3">35</text>
<text x="60.2" y="75.8">37</text>
<text x="66.7" y="73.3">36</text>
<text x="66.7" y="75.8">38</text>
<text x="120.5" y="73.3">C75</text>
<text x="120.5" y="75.8">C76</text>
<text x="125.2" y="73.5">220nF</text>
<text x="125.2" y="76">220nF</text>
<text x="149.1" y="74.5">35</text>
<text x="149.1" y="77.1">37</text>
<text x="155.6" y="74.5">36</text>
<text x="155.6" y="77.1">38</text>
<text x="232.1" y="77.1">GND</text>
<text x="243.1" y="74.5">37</text>
<text x="243.1" y="77.1">39</text>
<text x="249.6" y="74.5">38</text>
<text x="249.6" y="77.1">40</text>
<text x="49.3" y="78.3">GND</text>
<text x="60.2" y="78.3">39</text>
<text x="60.2" y="80.9">41</text>
<text x="60.2" y="83.4">43</text>
<text x="66.7" y="78.3">40</text>
<text x="66.7" y="80.9">42</text>
<text x="66.7" y="83.4">44</text>
<text x="138.2" y="79.6">GND</text>
<text x="149.1" y="79.6">39</text>
<text x="149.1" y="82.1">41</text>
<text x="155.6" y="79.6">40</text>
<text x="155.6" y="82.1">42</text>
<text x="243.1" y="79.6">41</text>
<text x="243.1" y="82.1">43</text>
<text x="249.6" y="79.6">42</text>
<text x="249.6" y="82.1">44</text>
<text x="31.6" y="89.8">C74</text>
<text x="31.6" y="87.5">C73</text>
<text x="37.6" y="89.8">220nF</text>
<text x="37.6" y="87.5">220nF</text>
<text x="48.7" y="85.2">GND</text>
<text x="60.2" y="86">45</text>
<text x="60.2" y="88.5">47</text>
<text x="66.7" y="86">46</text>
<text x="66.7" y="88.5">48</text>
<text x="120.5" y="88.5">C77</text>
<text x="125.2" y="88.7">220nF</text>
<text x="138.4" y="86.7">GND</text>
<text x="149.1" y="84.7">43</text>
<text x="149.1" y="87.2">45</text>
<text x="149.1" y="89.8">47</text>
<text x="155.6" y="84.7">44</text>
<text x="155.6" y="87.2">46</text>
<text x="155.6" y="89.8">48</text>
<text x="215.7" y="88.5">C80</text>
<text x="215.7" y="86">C79</text>
<text x="220.5" y="88.7">220nF</text>
<text x="220.5" y="86.2">220nF</text>
<text x="232.4" y="84.2">GND</text>
<text x="243.1" y="84.7">45</text>
<text x="243.1" y="87.2">47</text>
<text x="243.1" y="89.8">49</text>
<text x="249.6" y="84.7">46</text>
<text x="249.6" y="87.2">48</text>
<text x="249.6" y="89.8">50</text>
<text x="49.3" y="93.6">GND</text>
<text x="60.2" y="91">49</text>
<text x="60.2" y="93.6">51</text>
<text x="66.7" y="91">50</text>
<text x="66.7" y="93.6">52</text>
<text x="76.2" y="93.6">GND</text>
<text x="120.5" y="91">C78</text>
<text x="125.2" y="91.3">220nF</text>
<text x="138.2" y="94.8">GND</text>
<text x="149.1" y="92.3">49</text>
<text x="149.1" y="94.8">51</text>
<text x="155.6" y="92.3">50</text>
<text x="155.6" y="94.8">52</text>
<text x="232.1" y="92.3">GND</text>
<text x="243.1" y="92.3">51</text>
<text x="243.1" y="94.8">53</text>
<text x="249.6" y="92.3">52</text>
<text x="249.6" y="94.8">54</text>
<text x="49.3" y="101.2">GND</text>
<text x="60.2" y="96.1">53</text>
<text x="60.2" y="98.7">55</text>
<text x="60.2" y="101.2">57</text>
<text x="66.7" y="96.1">54</text>
<text x="66.7" y="98.7">56</text>
<text x="66.7" y="101.2">58</text>
<text x="149.1" y="97.4">53</text>
<text x="149.1" y="99.9">55</text>
<text x="155.6" y="97.4">54</text>
<text x="155.6" y="99.9">56</text>
<text x="232.1" y="99.9">GND</text>
<text x="243.1" y="97.4">55</text>
<text x="243.1" y="99.9">57</text>
<text x="249.6" y="97.4">56</text>
<text x="249.6" y="99.9">58</text>
<text x="60.2" y="106.3">67</text>
<text x="66.7" y="106.3">68</text>
<text x="99.1" y="105">+3.3V</text>
<text x="138.2" y="102.5">GND</text>
<text x="149.1" y="102.5">57</text>
<text x="149.1" y="107.5">67</text>
<text x="155.6" y="102.5">58</text>
<text x="155.6" y="107.5">68</text>
<text x="188" y="106.3">+3.3V</text>
<text x="243.1" y="105">67</text>
<text x="243.1" y="107.5">69</text>
<text x="249.6" y="105">68</text>
<text x="249.6" y="107.5">70</text>
<text x="281.9" y="103.7">+3.3V</text>
<text x="49.3" y="111.4">GND</text>
<text x="49.3" y="113.9">GND</text>
<text x="60.2" y="108.8">69</text>
<text x="60.2" y="111.4">71</text>
<text x="60.2" y="113.9">73</text>
<text x="66.7" y="108.8">70</text>
<text x="66.7" y="111.4">72</text>
<text x="66.7" y="113.9">74</text>
<text x="138.2" y="112.6">GND</text>
<text x="149.1" y="110.1">69</text>
<text x="149.1" y="112.6">71</text>
<text x="155.6" y="110.1">70</text>
<text x="155.6" y="112.6">72</text>
<text x="232.1" y="112.6">GND</text>
<text x="232.1" y="110.1">GND</text>
<text x="243.1" y="110.1">71</text>
<text x="243.1" y="112.6">73</text>
<text x="249.6" y="110.1">72</text>
<text x="249.6" y="112.6">74</text>
<text x="49.3" y="116.4">GND</text>
<text x="60.2" y="116.4">75</text>
<text x="65.6" y="117.6" transform="rotate(-90 65.6 117.6)">76</text>
<text x="68.2" y="117.6" transform="rotate(-90 68.2 117.6)">77</text>
<text x="138.2" y="115.2">GND</text>
<text x="138.2" y="117.7">GND</text>
<text x="149.1" y="115.2">73</text>
<text x="149.1" y="117.7">75</text>
<text x="154.5" y="118.9" transform="rotate(-90 154.5 118.9)">76</text>
<text x="155.6" y="115.2">74</text>
<text x="157.1" y="118.9" transform="rotate(-90 157.1 118.9)">77</text>
<text x="232.1" y="115.2">GND</text>
<text x="243.1" y="115.2">75</text>
<text x="248.5" y="116.3" transform="rotate(-90 248.5 116.3)">76</text>
<text x="251.1" y="116.3" transform="rotate(-90 251.1 116.3)">77</text>
<text x="245.6" y="125.3">GNDGND</text>
<text x="62.7" y="126.6">GNDGND</text>
<text x="151.6" y="127.9">GNDGND</text>
<text x="81.3" y="149.5">U25</text>
<text x="64.5" y="150.7">GND</text>
<text x="75.4" y="150.7">1</text>
<text x="81.3" y="152">SMTWE2025MTJ</text>
<text x="64.5" y="159.6">GND</text>
<text x="75.4" y="159.6">1</text>
<text x="81.3" y="158.3">U26</text>
<text x="81.3" y="160.9">SMTWE2025MTJ</text>
<text x="81.3" y="167.2">U27</text>
<text x="64.5" y="168.5">GND</text>
<text x="75.4" y="168.5">1</text>
<text x="81.3" y="169.8">SMTWE2025MTJ</text>
<text x="64.5" y="177.4">GND</text>
<text x="75.4" y="177.4">1</text>
<text x="81.3" y="176.1">U28</text>
<text x="81.3" y="178.7">SMTWE2025MTJ</text>
</g>
<g font-size="1.3" fill="#a90000">
<text x="57.7" y="29">1</text>
<text x="70.4" y="29">2</text>
<text x="240.6" y="27.7">1</text>
<text x="253.3" y="27.7">2</text>
<text x="57.7" y="31.5">3</text>
<text x="57.7" y="34">5</text>
<text x="70.4" y="31.5">4</text>
<text x="70.4" y="34">6</text>
<text x="146.6" y="30.2">1</text>
<text x="146.6" y="32.8">3</text>
<text x="146.6" y="35.3">5</text>
<text x="159.3" y="30.2">2</text>
<text x="159.3" y="32.8">4</text>
<text x="159.3" y="35.3">6</text>
<text x="240.6" y="30.2">3</text>
<text x="240.6" y="32.8">5</text>
<text x="240.6" y="35.3">7</text>
<text x="253.3" y="30.2">4</text>
<text x="253.3" y="32.8">6</text>
<text x="253.3" y="35.3">8</text>
<text x="57.1" y="41.7">11</text>
<text x="57.7" y="36.6">7</text>
<text x="57.7" y="39.1">9</text>
<text x="69.8" y="39.1">10</text>
<text x="69.8" y="41.7">12</text>
<text x="70.4" y="36.6">8</text>
<text x="146.6" y="37.8">7</text>
<text x="146.6" y="40.4">9</text>
<text x="158.7" y="40.4">10</text>
<text x="159.3" y="37.8">8</text>
<text x="240" y="40.4">11</text>
<text x="240.6" y="37.8">9</text>
<text x="252.7" y="37.8">10</text>
<text x="252.7" y="40.4">12</text>
<text x="57.1" y="44.2">13</text>
<text x="57.1" y="46.7">15</text>
<text x="69.8" y="44.2">14</text>
<text x="69.8" y="46.7">16</text>
<text x="146" y="42.9">11</text>
<text x="146" y="45.5">13</text>
<text x="158.7" y="42.9">12</text>
<text x="158.7" y="45.5">14</text>
<text x="240" y="42.9">13</text>
<text x="240" y="45.5">15</text>
<text x="252.7" y="42.9">14</text>
<text x="252.7" y="45.5">16</text>
<text x="57.1" y="49.3">17</text>
<text x="57.1" y="51.8">19</text>
<text x="69.8" y="49.3">18</text>
<text x="69.8" y="51.8">20</text>
<text x="146" y="48">15</text>
<text x="146" y="50.5">17</text>
<text x="146" y="53.1">19</text>
<text x="158.7" y="48">16</text>
<text x="158.7" y="50.5">18</text>
<text x="158.7" y="53.1">20</text>
<text x="240" y="48">17</text>
<text x="240" y="50.5">19</text>
<text x="240" y="53.1">21</text>
<text x="252.7" y="48">18</text>
<text x="252.7" y="50.5">20</text>
<text x="252.7" y="53.1">22</text>
<text x="57.1" y="54.4">21</text>
<text x="57.1" y="56.9">23</text>
<text x="57.1" y="59.4">25</text>
<text x="69.8" y="54.4">22</text>
<text x="69.8" y="56.9">24</text>
<text x="69.8" y="59.4">26</text>
<text x="146" y="55.6">21</text>
<text x="146" y="58.2">23</text>
<text x="158.7" y="55.6">22</text>
<text x="158.7" y="58.2">24</text>
<text x="240" y="55.6">23</text>
<text x="240" y="58.2">25</text>
<text x="252.7" y="55.6">24</text>
<text x="252.7" y="58.2">26</text>
<text x="57.1" y="62">27</text>
<text x="57.1" y="64.5">29</text>
<text x="69.8" y="62">28</text>
<text x="69.8" y="64.5">30</text>
<text x="146" y="60.7">25</text>
<text x="146" y="63.2">27</text>
<text x="146" y="65.8">29</text>
<text x="158.7" y="60.7">26</text>
<text x="158.7" y="63.2">28</text>
<text x="158.7" y="65.8">30</text>
<text x="240" y="60.7">27</text>
<text x="240" y="63.2">29</text>
<text x="240" y="65.8">31</text>
<text x="252.7" y="60.7">28</text>
<text x="252.7" y="63.2">30</text>
<text x="252.7" y="65.8">32</text>
<text x="57.1" y="67.1">31</text>
<text x="57.1" y="69.6">33</text>
<text x="69.8" y="67.1">32</text>
<text x="69.8" y="69.6">34</text>
<text x="146" y="68.3">31</text>
<text x="146" y="70.9">33</text>
<text x="158.7" y="68.3">32</text>
<text x="158.7" y="70.9">34</text>
<text x="240" y="68.3">33</text>
<text x="240" y="70.9">35</text>
<text x="252.7" y="68.3">34</text>
<text x="252.7" y="70.9">36</text>
<text x="57.1" y="77.2">39</text>
<text x="57.1" y="72.1">35</text>
<text x="57.1" y="74.7">37</text>
<text x="69.8" y="72.1">36</text>
<text x="69.8" y="74.7">38</text>
<text x="69.8" y="77.2">40</text>
<text x="146" y="73.4">35</text>
<text x="146" y="75.9">37</text>
<text x="158.7" y="73.4">36</text>
<text x="158.7" y="75.9">38</text>
<text x="240" y="73.4">37</text>
<text x="240" y="75.9">39</text>
<text x="252.7" y="73.4">38</text>
<text x="252.7" y="75.9">40</text>
<text x="57.1" y="79.8">41</text>
<text x="57.1" y="82.3">43</text>
<text x="69.8" y="79.8">42</text>
<text x="69.8" y="82.3">44</text>
<text x="146" y="78.5">39</text>
<text x="146" y="81">41</text>
<text x="146" y="83.6">43</text>
<text x="158.7" y="78.5">40</text>
<text x="158.7" y="81">42</text>
<text x="158.7" y="83.6">44</text>
<text x="240" y="78.5">41</text>
<text x="240" y="81">43</text>
<text x="240" y="83.6">45</text>
<text x="252.7" y="78.5">42</text>
<text x="252.7" y="81">44</text>
<text x="252.7" y="83.6">46</text>
<text x="57.1" y="84.8">45</text>
<text x="57.1" y="87.4">47</text>
<text x="57.1" y="89.9">49</text>
<text x="69.8" y="84.8">46</text>
<text x="69.8" y="87.4">48</text>
<text x="69.8" y="89.9">50</text>
<text x="146" y="86.1">45</text>
<text x="146" y="88.6">47</text>
<text x="158.7" y="86.1">46</text>
<text x="158.7" y="88.6">48</text>
<text x="240" y="86.1">47</text>
<text x="240" y="88.6">49</text>
<text x="252.7" y="86.1">48</text>
<text x="252.7" y="88.6">50</text>
<text x="57.1" y="92.5">51</text>
<text x="57.1" y="95">53</text>
<text x="69.8" y="92.5">52</text>
<text x="69.8" y="95">54</text>
<text x="146" y="91.2">49</text>
<text x="146" y="93.7">51</text>
<text x="158.7" y="91.2">50</text>
<text x="158.7" y="93.7">52</text>
<text x="240" y="91.2">51</text>
<text x="240" y="93.7">53</text>
<text x="252.7" y="91.2">52</text>
<text x="252.7" y="93.7">54</text>
<text x="57.1" y="97.5">55</text>
<text x="57.1" y="100.1">57</text>
<text x="69.8" y="97.5">56</text>
<text x="69.8" y="100.1">58</text>
<text x="146" y="96.3">53</text>
<text x="146" y="98.8">55</text>
<text x="146" y="101.3">57</text>
<text x="158.7" y="96.3">54</text>
<text x="158.7" y="98.8">56</text>
<text x="158.7" y="101.3">58</text>
<text x="240" y="96.3">55</text>
<text x="240" y="98.8">57</text>
<text x="252.7" y="96.3">56</text>
<text x="252.7" y="98.8">58</text>
<text x="57.1" y="105.2">67</text>
<text x="57.1" y="107.7">69</text>
<text x="69.8" y="105.2">68</text>
<text x="69.8" y="107.7">70</text>
<text x="146" y="106.4">67</text>
<text x="158.7" y="106.4">68</text>
<text x="240" y="103.9">67</text>
<text x="240" y="106.4">69</text>
<text x="252.7" y="103.9">68</text>
<text x="252.7" y="106.4">70</text>
<text x="57.1" y="110.2">71</text>
<text x="57.1" y="112.8">73</text>
<text x="69.8" y="110.2">72</text>
<text x="69.8" y="112.8">74</text>
<text x="146" y="109">69</text>
<text x="146" y="111.5">71</text>
<text x="158.7" y="109">70</text>
<text x="158.7" y="111.5">72</text>
<text x="240" y="109">71</text>
<text x="240" y="111.5">73</text>
<text x="252.7" y="109">72</text>
<text x="252.7" y="111.5">74</text>
<text x="57.1" y="115.3">75</text>
<text x="146" y="114">73</text>
<text x="146" y="116.6">75</text>
<text x="158.7" y="114">74</text>
<text x="240" y="114">75</text>
<text x="247.4" y="119.4" transform="rotate(-90 247.4 119.4)">76</text>
<text x="249.9" y="119.4" transform="rotate(-90 249.9 119.4)">77</text>
<text x="64.5" y="120.7" transform="rotate(-90 64.5 120.7)">76</text>
<text x="67.1" y="120.7" transform="rotate(-90 67.1 120.7)">77</text>
<text x="153.4" y="122" transform="rotate(-90 153.4 122)">76</text>
<text x="156" y="122" transform="rotate(-90 156 122)">77</text>
<text x="73" y="149.6">1</text>
<text x="73" y="158.5">1</text>
<text x="73" y="167.4">1</text>
<text x="73" y="176.3">1</text>
</g>
<g font-size="1.3" fill="#ff7879">
<text x="24.3" y="65.6">PCIE_2_L1_RX-</text>
<text x="24.3" y="68.2">PCIE_2_L1_RX+</text>
<text x="113.2" y="69.4">PCIE_3_L1_RX+</text>
<text x="113.2" y="66.9">PCIE_3_L1_RX-</text>
<text x="13.2" y="75.8">PCIE_2_L1_TX+</text>
<text x="13.2" y="73.3">PCIE_2_L1_TX-</text>
<text x="44.4" y="74.6">PCIE2_L1TX+37</text>
<text x="44.4" y="72">PCIE2_L1TX-35</text>
<text x="100.8" y="77.1">PCIE_3_L1_TX+</text>
<text x="100.8" y="74.5">PCIE_3_L1_TX-</text>
<text x="132.1" y="73.3">PCIE3_L1TX-</text>
<text x="132.1" y="75.9">PCIE3_L1TX+</text>
<text x="24.3" y="83.4">PCIE_2_L0_RX+</text>
<text x="24.3" y="80.9">PCIE_2_L0_RX-</text>
<text x="109.4" y="82.1">PCIE_3_L0_RX-</text>
<text x="210.4" y="82.1">PCIE_4_RX+</text>
<text x="210.4" y="79.6">PCIE_4_RX-</text>
<text x="13.2" y="88.5">PCIE_2_L0_TX-</text>
<text x="44.4" y="87.3">PCIE2_L0TX-47</text>
<text x="44.4" y="89.8">PCIE2_L0TX+49</text>
<text x="100.8" y="89.8">PCIE_3_L0_TX-</text>
<text x="109.4" y="84.7">PCIE_3_L0_RX+</text>
<text x="132.1" y="88.6">PCIE3_L0TX-</text>
<text x="199.2" y="89.8">PCIE_4_TX+</text>
<text x="199.2" y="87.2">PCIE_4_TX-</text>
<text x="227.3" y="86">PCIE4TX-</text>
<text x="227.3" y="88.6">PCIE4TX+</text>
<text x="256.7" y="89.9">PCIE_RST</text>
<text x="13.2" y="91">PCIE_2_L0_TX+</text>
<text x="73.8" y="91.1">PCIE_RST</text>
<text x="100.8" y="92.3">PCIE_3_L0_TX+</text>
<text x="132.1" y="91.1">PCIE3_L0TX+</text>
<text x="162.7" y="92.4">PCIE_RST</text>
<text x="162.7" y="94.9">PCIE_CLKREQ3#</text>
<text x="256.7" y="94.9">PCIE_WAKE</text>
<text x="256.7" y="92.4">PCIE_CLKREQ4#</text>
<text x="73.8" y="96.2">PCIE_WAKE</text>
<text x="162.7" y="97.5">PCIE_WAKE</text>
</g>
<g font-size="1.3" fill="#f90">
<text x="208" y="94.9">PCIE_4_CLK-</text>
<text x="25.2" y="96.2">PCIE_2_CLK-</text>
<text x="25.2" y="98.7">PCIE_2_CLK+</text>
<text x="114.1" y="97.5">PCIE_3_CLK-</text>
<text x="114.1" y="100">PCIE_3_CLK+</text>
<text x="208" y="97.5">PCIE_4_CLK+</text>
</g>
</svg>
